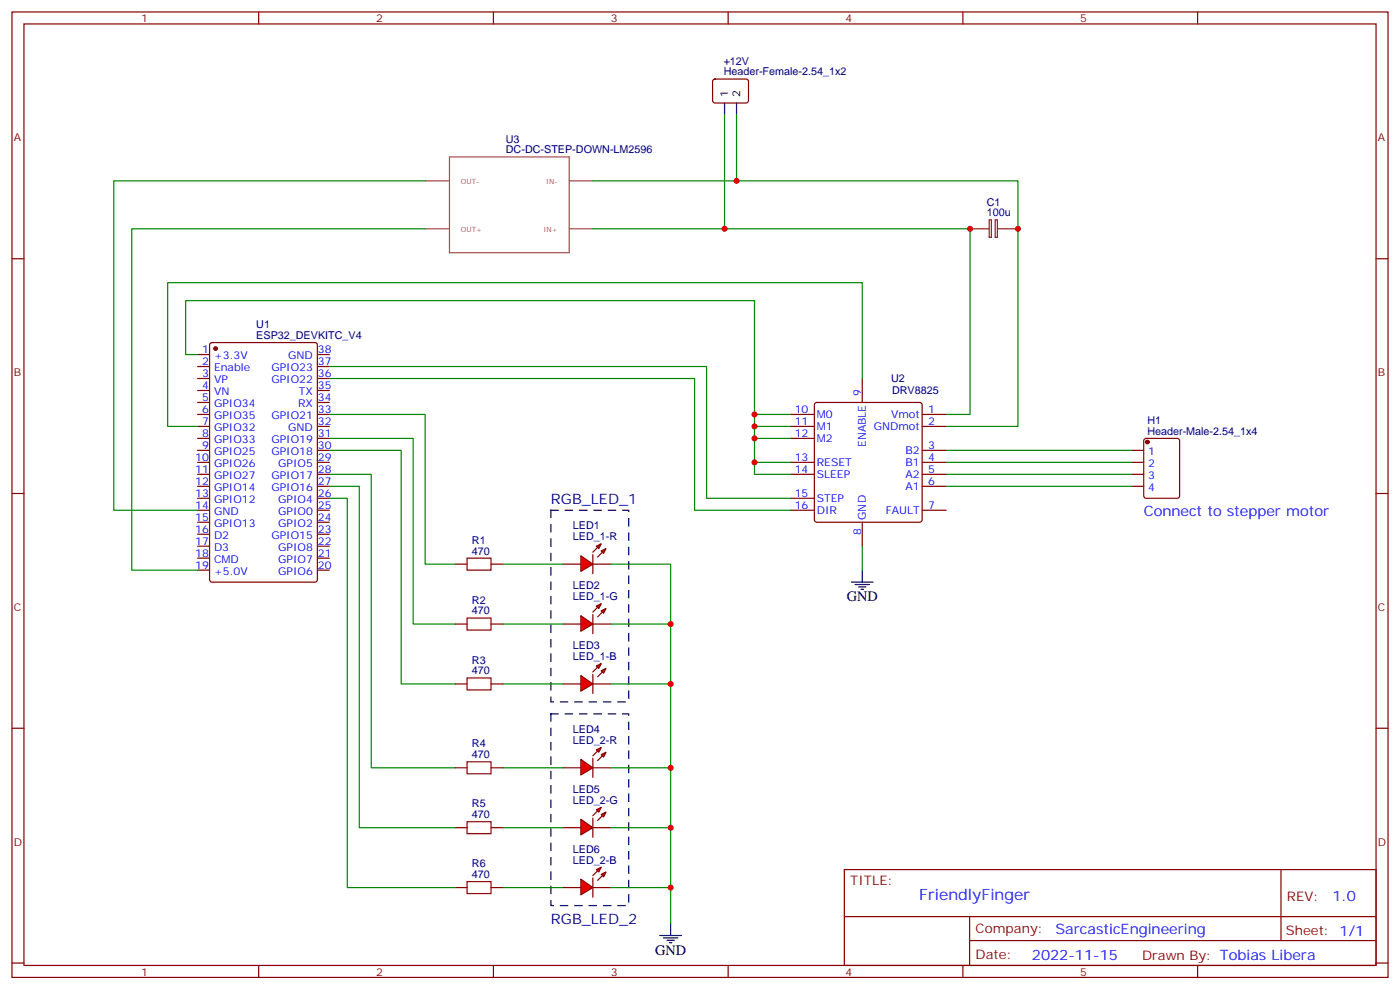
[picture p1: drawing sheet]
<svg xmlns="http://www.w3.org/2000/svg" width="412mm" height="292mm" viewBox="0 0 412 292" stroke-linecap="round" stroke-linejoin="round" font-family="sans-serif">
<g fill="none" stroke="#870000" stroke-width=".35">
<path d="M3.5 3.5h405.4v284.4h-405.4zM7.1 7.1h398.2v277.2h-398.2zM76.2 3.5v3.6M145.3 3.5v3.6M214.5 3.5v3.6M283.6 3.5v3.6M352.8 3.5v3.6M210.1 23.5l.5-.2h9.5l.4 .7-.1 5.9-.6 .4h-9.5l-.4-.7v-5.6zM3.5 76.2h3.6M405.3 76.2h3.6M58.2 104.4h3.5M58.2 108h3.5"/>
<path d="M58.2 111.5h3.5M58.2 115h3.5M58.2 118.5h3.5M62 101.1l.4-.2h30.4l.6 .4 .1 69.4-.5 .7h-30.6l-.6-.4-.1-69.4zM93.5 104.4h3.5M93.5 108h3.5M93.5 111.5h3.5M93.5 115h3.5M93.5 118.5h3.5M240.1 118.7l.5-.2h30.3l.5 .2 .2 .5v33.9l-.2 .5-.5 .2h-30.3l-.5-.2-.2-.5v-33.9zM254 111.5v7M58.2 122.1h3.5"/>
<path d="M58.2 125.6h3.5M58.2 129.1h3.5M58.2 132.6h3.5M58.2 136.2h3.5M58.2 139.7h3.5M93.5 122.1h3.5M93.5 125.6h3.5M93.5 129.1h3.5M93.5 132.6h3.5M93.5 136.2h3.5M93.5 139.7h3.5M232.8 122.1h7.1"/>
<path d="M232.8 125.6h7.1M232.8 129.1h7.1M232.8 136.2h7.1M232.8 139.7h7.1M271.6 122.1h7.1M271.6 125.6h7.1M271.6 132.6h7.1M271.6 136.2h7.1M271.6 139.7h7.1M333.4 132.6h3.5M333.4 136.2h3.5M333.4 139.7h3.5"/>
<path d="M337.1 129.3l.5-.2h9.2l.6 .4 .1 16.6-.5 .6-9.4 .1-.6-.5-.1-16.5zM3.5 145.3h3.6M58.2 143.2h3.5M58.2 146.8h3.5M58.2 150.3h3.5M58.2 153.8h3.5M58.2 157.3h3.5M93.5 143.2h3.5M93.5 146.8h3.5M93.5 150.3h3.5M93.5 153.8h3.5M93.5 157.3h3.5"/>
<path d="M232.8 146.8h7.1M232.8 150.3h7.1M254 153.8v7.1M271.6 143.2h7.1M271.6 150.3h7.1M333.4 143.2h3.5M405.3 145.3h3.6M58.2 160.9h3.5M58.2 164.4h3.5M58.2 167.9h3.5M93.5 160.9h3.5M93.5 164.4h3.5"/>
<path d="M93.5 167.9h3.5M3.5 214.5h3.6M405.3 214.5h3.6M248.7 256.1h156.6v28.2h-156.6zM377.3 256.1v20.9M248.7 270h156.5M285.6 277h119.6M285.6 270v14.1M3.5 283.6h3.6M76.2 284.3v3.6M145.3 284.3v3.6M214.5 284.3v3.6"/>
<path d="M283.6 284.3v3.6M352.8 284.3v3.6M405.3 283.6h3.6"/>
</g>
<g fill="#870000" stroke="#870000" stroke-width=".35">
<circle cx="63.5" cy="102.7" r=".53"/>
<circle cx="338" cy="130.2" r=".53"/>
</g>
<path d="M125.2 53.3h7M132.4 46.2h35.3v28.2h-35.3zM167.7 53.3h6.9M125.2 67.4h7M167.7 67.4h6.9" fill="none" stroke="#a64a4a" stroke-width=".35"/>
<path d="M213.4 30.3v3.6M217 30.3v3.6" fill="none" stroke="#000" stroke-width=".35"/>
<g fill="#f00" stroke="#870000" stroke-width=".35">
<path d="M171.1 163.7l3.5 2.5-3.5 2.1z"/>
<path d="M174.6 163.3v5.7z"/>
</g>
<g fill="#870000" stroke="#870000" stroke-width=".35">
<path d="M174.6 162.6l1.4-1.4z"/>
<path d="M176 164l1.4-1.4z"/>
</g>
<g fill="#f00" stroke="#870000" stroke-width=".35">
<path d="M175.7 160.9l1.4-.7-.7 1.4z"/>
<path d="M177.1 162.3l1.4-.7-.7 1.4z"/>
</g>
<path d="M165.8 166.2h5.3M174.6 166.2h5.3" fill="none" stroke="#870000" stroke-width=".35"/>
<g fill="#f00" stroke="#870000" stroke-width=".35">
<path d="M171.1 181.3l3.5 2.5-3.5 2.1z"/>
<path d="M174.6 181v5.6z"/>
</g>
<g fill="#870000" stroke="#870000" stroke-width=".35">
<path d="M174.6 180.3l1.4-1.4z"/>
<path d="M176 181.7l1.4-1.4z"/>
</g>
<g fill="#f00" stroke="#870000" stroke-width=".35">
<path d="M175.7 178.5l1.4-.7-.7 1.4z"/>
<path d="M177.1 179.9l1.4-.7-.7 1.4z"/>
</g>
<path d="M165.8 183.8h5.3M174.6 183.8h5.3" fill="none" stroke="#870000" stroke-width=".35"/>
<g fill="#f00" stroke="#870000" stroke-width=".35">
<path d="M171.1 199l3.5 2.4-3.5 2.2z"/>
<path d="M174.6 198.6v5.7z"/>
</g>
<g fill="#870000" stroke="#870000" stroke-width=".35">
<path d="M174.6 197.9l1.4-1.4z"/>
<path d="M177.4 197.9l-1.4 1.4z"/>
</g>
<g fill="#f00" stroke="#870000" stroke-width=".35">
<path d="M175.7 196.1l1.4-.7-.7 1.4z"/>
<path d="M177.1 197.6l1.4-.8-.7 1.5z"/>
</g>
<path d="M165.8 201.4h5.3M174.6 201.4h5.3" fill="none" stroke="#870000" stroke-width=".35"/>
<g fill="#f00" stroke="#870000" stroke-width=".35">
<path d="M171.1 223.7l3.5 2.4-3.5 2.1z"/>
<path d="M174.6 223.3v5.7z"/>
</g>
<g fill="#870000" stroke="#870000" stroke-width=".35">
<path d="M174.6 222.6l1.4-1.4z"/>
<path d="M176 224l1.4-1.4z"/>
</g>
<g fill="#f00" stroke="#870000" stroke-width=".35">
<path d="M175.7 220.8l1.4-.7-.7 1.4z"/>
<path d="M177.1 222.2l1.4-.7-.7 1.5z"/>
</g>
<path d="M165.8 226.1h5.3M174.6 226.1h5.3" fill="none" stroke="#870000" stroke-width=".35"/>
<g fill="#f00" stroke="#870000" stroke-width=".35">
<path d="M171.1 241.3l3.5 2.5-3.5 2.1z"/>
<path d="M174.6 240.9v5.7z"/>
</g>
<g fill="#870000" stroke="#870000" stroke-width=".35">
<path d="M174.6 240.2l1.4-1.4z"/>
<path d="M176 241.7l1.4-1.5z"/>
</g>
<g fill="#f00" stroke="#870000" stroke-width=".35">
<path d="M175.7 238.5l1.4-.7-.7 1.4z"/>
<path d="M177.1 239.9l1.4-.7-.7 1.4z"/>
</g>
<path d="M165.8 243.8h5.3M174.6 243.8h5.3" fill="none" stroke="#870000" stroke-width=".35"/>
<g fill="#f00" stroke="#870000" stroke-width=".35">
<path d="M171.1 258.9l3.5 2.5-3.5 2.1z"/>
<path d="M174.6 258.6v5.6z"/>
</g>
<g fill="#870000" stroke="#870000" stroke-width=".35">
<path d="M174.6 257.9l1.4-1.4z"/>
<path d="M177.4 257.9l-1.4 1.4z"/>
</g>
<g fill="#f00" stroke="#870000" stroke-width=".35">
<path d="M175.7 256.1l1.4-.7-.7 1.4z"/>
<path d="M177.1 257.5l1.4-.7-.7 1.4z"/>
</g>
<g fill="none" stroke="#870000" stroke-width=".35">
<path d="M134.1 166.2h3.5M144.6 166.2h3.6M134.1 183.8h3.5M144.6 183.8h3.6M134.1 201.4h3.5M144.6 201.4h3.6M134.1 226.1h3.5M144.6 226.1h3.6M134.1 243.8h3.5M144.6 243.8h3.6M134.1 261.4h3.5M144.6 261.4h3.6"/>
<path d="M165.8 261.4h5.3M174.6 261.4h5.3"/>
</g>
<g fill="none" stroke="#008700" stroke-width=".35">
<path d="M213.4 33.9v33.5h-38.8M217 33.9v19.4h-42.4M125.2 53.3h-91.7v97h24.7M217 53.3h82.9v72.3h-21.2M125.2 67.4h-86.4v100.5h19.4M213.4 67.4h72.4v54.7h-7.1M58.2 104.4h-3.5v-15.9h167.5v40.6h10.6M97 108h111.1v38.8h24.7M97 111.5h107.6v38.8h28.2M254 111.5v-28.2h-204.6v42.3h8.8M97 122.1h28.2v44.1h8.9M97 129.1h24.7v54.7h12.4"/>
<path d="M97 132.6h21.2v68.8h15.9M97 139.7h12.4v86.4h24.7M222.2 129.1v7.1h10.6M222.2 136.2v3.5h10.6M222.2 122.1h10.6M222.2 125.6h10.6M278.7 132.6h54.7M278.7 136.2h54.7M278.7 139.7h54.7M97 143.2h8.8v100.6h28.3M97 146.8h5.3v114.6h31.8M278.7 143.2h54.7"/>
<path d="M148.2 166.2h17.6M179.9 166.2h17.7v105.8M254 160.9v7M148.2 183.8h17.6M179.9 183.8h17.7M148.2 201.4h17.6M179.9 201.4h17.7M148.2 226.1h17.6M179.9 226.1h17.7M148.2 243.8h17.6M179.9 243.8h17.7M148.2 261.4h17.6"/>
<path d="M179.9 261.4h17.7"/>
</g>
<path d="M285.8 67.4h5.6M291.4 64.7h.6v5.2h-.6zM293.2 64.7h.6v5.2h-.6zM293.9 67.4h6" fill="none" stroke="#8c2424" stroke-width=".35"/>
<path d="M250.8 171.4h6.4M251.9 172.2h4.2M252.9 172.9h2.2M253.6 173.6h.8M254 167.9v3.5M194.4 275.5h6.3M195.4 276.2h4.3M196.5 276.9h2.1M197.2 277.6h.7M197.6 272v3.5" fill="none" stroke="#000" stroke-width=".35"/>
<path d="M137.6 164.4h7v3.5h-7zM137.6 182h7v3.6h-7zM137.6 199.7h7v3.5h-7zM137.6 224.4h7v3.5h-7zM137.6 242h7v3.5h-7zM137.6 259.6h7v3.6h-7z" fill="none" stroke="#a10000" stroke-width=".35"/>
<path d="M162.3 150.3h22.9v56.4h-22.9zM162.3 210.3h22.9v56.4h-22.9z" fill="none" stroke="#000" stroke-width=".35" stroke-dasharray="2.1 2.1"/>
<g fill="#c00">
<circle cx="213.4" cy="67.4" r=".88"/>
<circle cx="217" cy="53.3" r=".88"/>
<circle cx="285.8" cy="67.4" r=".88"/>
<circle cx="299.9" cy="67.4" r=".88"/>
<circle cx="222.3" cy="129.1" r=".88"/>
<circle cx="222.3" cy="136.2" r=".88"/>
<circle cx="197.6" cy="183.8" r=".88"/>
<circle cx="197.6" cy="201.4" r=".88"/>
<circle cx="197.6" cy="226.1" r=".88"/>
<circle cx="197.6" cy="243.8" r=".88"/>
<circle cx="197.6" cy="261.4" r=".88"/>
<circle cx="222.3" cy="122.1" r=".88"/>
<circle cx="222.3" cy="125.6" r=".88"/>
</g>
<text font-size="4.6" fill="#00f" x="270.8" y="265.1">FriendlyFinger</text>
<g font-size="4.2" fill="#000080">
<text x="162.3" y="148.5">RGB_LED_1</text>
<text x="162.3" y="272">RGB_LED_2</text>
</g>
<g font-size="4.2" fill="#00f">
<text x="336.9" y="152">Connect to stepper motor</text>
<text x="392.5" y="265.4">1.0</text>
<text x="310.9" y="274.9">SarcasticEngineering</text>
<text x="304" y="282.7">2022-11-15</text>
</g>
<g font-size="4.2">
<text x="249.4" y="177.1">GND</text>
<text x="193" y="281.2">GND</text>
</g>
<g font-size="3.9" fill="#800">
<text x="250.5" y="260.7">TITLE:</text>
<text x="379.1" y="265.4">REV:</text>
<text x="287.4" y="274.9">Company:</text>
<text x="378.7" y="275.5">Sheet: 1/1</text>
<text x="287.4" y="282.6">Date:</text>
<text x="336.4" y="282.7">Drawn By: Tobias Libera</text>
</g>
<g font-size="3.2" fill="#800">
<text x="41.6" y="6.5">1</text>
<text x="110.8" y="6.5">2</text>
<text x="179.9" y="6.5">3</text>
<text x="249.1" y="6.5">4</text>
<text x="318.2" y="6.5">5</text>
<text x="4.1" y="41.6">A</text>
<text x="405.9" y="41.6">A</text>
<text x="4.1" y="110.8">B</text>
<text x="405.9" y="110.8">B</text>
<text x="4.1" y="179.9">C</text>
<text x="405.9" y="179.9">C</text>
<text x="4.1" y="249.1">D</text>
<text x="405.9" y="249.1">D</text>
<text x="41.6" y="287.3">1</text>
<text x="110.8" y="287.3">2</text>
<text x="179.9" y="287.3">3</text>
<text x="249.1" y="287.3">4</text>
<text x="318.2" y="287.3">5</text>
</g>
<g font-size="3.2" fill="#000080">
<text x="213.2" y="22.2">Header-Female-2.54_1x2</text>
<text x="213.2" y="19.1">+12V</text>
<text x="149" y="42">U3</text>
<text x="149" y="45.2">DC-DC-STEP-DOWN-LM2596</text>
<text x="290.7" y="63.7">100u</text>
<text x="290.7" y="60.7">C1</text>
<text x="75.5" y="99.8">ESP32_DEVKITC_V4</text>
<text x="75.5" y="96.7">U1</text>
<text x="262.5" y="112.6">U2</text>
<text x="262.8" y="116.1">DRV8825</text>
<text x="338" y="124.9">H1</text>
<text x="338" y="128.1">Header-Male-2.54_1x4</text>
<text x="168.7" y="155.9">LED1</text>
<text x="139" y="160.2">R1</text>
<text x="168.7" y="159.1">LED_1-R</text>
<text x="139" y="163.3">470</text>
<text x="168.7" y="173.6">LED2</text>
<text x="139" y="177.8">R2</text>
<text x="168.7" y="176.7">LED_1-G</text>
<text x="139" y="181">470</text>
<text x="168.7" y="191.2">LED3</text>
<text x="139" y="195.4">R3</text>
<text x="168.7" y="194.4">LED_1-B</text>
<text x="139" y="198.6">470</text>
<text x="168.7" y="215.9">LED4</text>
<text x="139" y="220.1">R4</text>
<text x="168.7" y="219.1">LED_2-R</text>
<text x="139" y="223.3">470</text>
<text x="168.7" y="233.5">LED5</text>
<text x="139" y="237.8">R5</text>
<text x="168.7" y="236.7">LED_2-G</text>
<text x="139" y="240.9">470</text>
<text x="168.7" y="251.2">LED6</text>
<text x="139" y="255.4">R6</text>
<text x="168.7" y="254.4">LED_2-B</text>
<text x="139" y="258.6">470</text>
</g>
<g font-size="3.2">
<text x="214.5" y="28.6" transform="rotate(-90 214.5 28.6)">1</text>
<text x="218" y="28.6" transform="rotate(-90 218 28.6)">2</text>
</g>
<g font-size="3.2" fill="#00f">
<text x="59.5" y="107.6">2</text>
<text x="59.5" y="104.1">1</text>
<text x="63" y="105.8">+3.3V</text>
<text x="84.9" y="105.8">GND</text>
<text x="93.7" y="104.1">38</text>
<text x="93.7" y="107.6">37</text>
<text x="59.5" y="111.1">3</text>
<text x="63" y="112.9">VP</text>
<text x="63" y="109.4">Enable</text>
<text x="79.9" y="109.4">GPIO23</text>
<text x="79.9" y="112.9">GPIO22</text>
<text x="93.7" y="111.1">36</text>
<text x="59.5" y="118.2">5</text>
<text x="59.5" y="114.7">4</text>
<text x="63" y="119.9">GPIO34</text>
<text x="63" y="116.4">VN</text>
<text x="87.8" y="119.9">RX</text>
<text x="88" y="116.4">TX</text>
<text x="93.7" y="114.7">35</text>
<text x="93.7" y="118.2">34</text>
<text x="253.6" y="116.8" transform="rotate(-90 253.6 116.8)">9</text>
<text x="59.5" y="125.2">7</text>
<text x="59.5" y="121.7">6</text>
<text x="63" y="123.5">GPIO35</text>
<text x="79.9" y="123.5">GPIO21</text>
<text x="93.7" y="121.7">33</text>
<text x="93.7" y="125.2">32</text>
<text x="234.1" y="121.7">10</text>
<text x="234.1" y="125.2">11</text>
<text x="240.6" y="123.1">M0</text>
<text x="262.5" y="123.1">Vmot</text>
<text x="273.4" y="121.7">1</text>
<text x="273.4" y="125.2">2</text>
<text x="59.5" y="128.8">8</text>
<text x="63" y="130.5">GPIO33</text>
<text x="63" y="127">GPIO32</text>
<text x="79.9" y="130.5">GPIO19</text>
<text x="84.9" y="127">GND</text>
<text x="93.7" y="128.8">31</text>
<text x="234.1" y="128.8">12</text>
<text x="240.6" y="126.6">M1</text>
<text x="240.6" y="130.2">M2</text>
<text x="255.1" y="131.7" transform="rotate(-90 255.1 131.7)">ENABLE</text>
<text x="257.4" y="126.6">GNDmot</text>
<text x="57.5" y="135.8">10</text>
<text x="59.5" y="132.3">9</text>
<text x="63" y="137.6">GPIO26</text>
<text x="63" y="134.1">GPIO25</text>
<text x="79.9" y="134.1">GPIO18</text>
<text x="82" y="137.6">GPIO5</text>
<text x="93.7" y="132.3">30</text>
<text x="93.7" y="135.8">29</text>
<text x="234.1" y="135.8">13</text>
<text x="240.6" y="137.2">RESET</text>
<text x="266.7" y="133.7">B2</text>
<text x="266.7" y="137.2">B1</text>
<text x="273.4" y="132.3">3</text>
<text x="273.4" y="135.8">4</text>
<text x="338.2" y="134.1">1</text>
<text x="338.2" y="137.6">2</text>
<text x="57.5" y="142.9">12</text>
<text x="57.5" y="139.3">11</text>
<text x="63" y="141.1">GPIO27</text>
<text x="79.9" y="141.1">GPIO17</text>
<text x="93.7" y="139.3">28</text>
<text x="93.7" y="142.9">27</text>
<text x="234.1" y="139.3">14</text>
<text x="240.6" y="140.8">SLEEP</text>
<text x="266.7" y="140.8">A2</text>
<text x="273.4" y="139.3">5</text>
<text x="273.4" y="142.9">6</text>
<text x="338.2" y="141.1">3</text>
<text x="57.5" y="149.9">14</text>
<text x="57.5" y="146.4">13</text>
<text x="63" y="148.2">GPIO12</text>
<text x="63" y="144.6">GPIO14</text>
<text x="79.9" y="144.6">GPIO16</text>
<text x="82" y="148.2">GPIO4</text>
<text x="93.7" y="146.4">26</text>
<text x="93.7" y="149.9">25</text>
<text x="234.1" y="146.4">15</text>
<text x="234.1" y="149.9">16</text>
<text x="240.6" y="147.8">STEP</text>
<text x="266.7" y="144.3">A1</text>
<text x="273.4" y="149.9">7</text>
<text x="338.2" y="144.6">4</text>
<text x="57.5" y="153.5">15</text>
<text x="63" y="155.2">GPIO13</text>
<text x="63" y="151.7">GND</text>
<text x="82" y="151.7">GPIO0</text>
<text x="82" y="155.2">GPIO2</text>
<text x="93.7" y="153.5">24</text>
<text x="240.6" y="151.3">DIR</text>
<text x="255.1" y="153.1" transform="rotate(-90 255.1 153.1)">GND</text>
<text x="260.9" y="151.3">FAULT</text>
<text x="57.5" y="160.5">17</text>
<text x="57.5" y="157">16</text>
<text x="63" y="158.8">D2</text>
<text x="79.9" y="158.8">GPIO15</text>
<text x="93.7" y="157">23</text>
<text x="93.7" y="160.5">22</text>
<text x="253.6" y="157.6" transform="rotate(-90 253.6 157.6)">8</text>
<text x="57.5" y="167.6">19</text>
<text x="57.5" y="164">18</text>
<text x="63" y="165.8">CMD</text>
<text x="63" y="162.3">D3</text>
<text x="82" y="162.3">GPIO8</text>
<text x="82" y="165.8">GPIO7</text>
<text x="93.7" y="164">21</text>
<text x="93.7" y="167.6">20</text>
<text x="63" y="169.3">+5.0V</text>
<text x="82" y="169.3">GPIO6</text>
</g>
<g font-size="2.1" fill="#a54b4b">
<text x="135.8" y="54.3">OUT-</text>
<text x="160.9" y="54.3">IN-</text>
<text x="135.8" y="68.4">OUT+</text>
<text x="160.1" y="68.4">IN+</text>
</g>
</svg>
